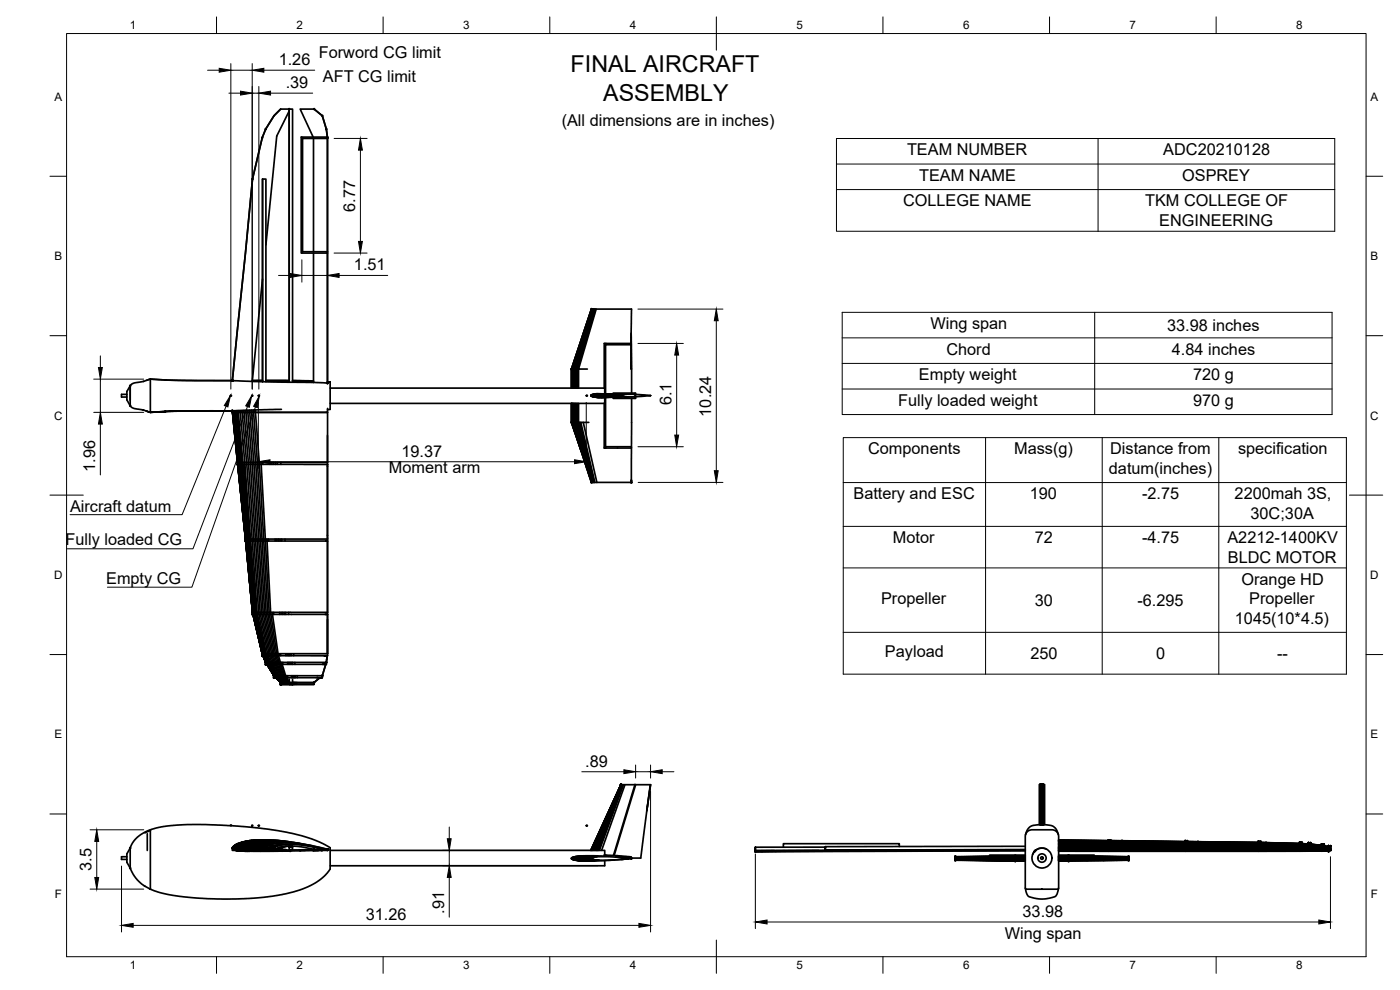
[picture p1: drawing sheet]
<svg xmlns="http://www.w3.org/2000/svg" width="420mm" height="297mm" viewBox="0 0 420 297" stroke-linecap="round" stroke-linejoin="round" font-family="sans-serif">
<!-- layer: Visible -->
<g fill="none" stroke="#000" stroke-width=".51">
<path d="M84.2 32.7h2.6M84.2 32.7l-2 2-2.5 4-1 2.6-2.9 12.4-6.1 60.5M86.8 32.7h1v82M86.8 33.3l-3.7 7.5-3.3 32.7M86.8 32.7v82M94.3 32.7l2.4 2 1.2 4 .4 2.4M90.6 41.1h-.2v34.8l.4-.4v-34.2l-.2-.2h7.7M90.8 41.5h7.5M94 41.1l-3.9-8.4h4.2l2.4 2 1.2 4 .4 2.4M94.1 41.5v34M98 41.1v.4M98.3 41.1v73.8"/>
<path d="M90.6 75.9h7.7M90.8 75.5h7.5M94.1 75.9v38.9M98 75.5v.4M78.8 83.7l-3.1 30.7M177.6 92.7l-6 18 .1 5.7M177.6 92.7l-5.9 18 .1 5.7M177.7 92.7l-5.9 18 .2 5.7M177.8 92.7l-5.8 18h.1v5.7M177.9 92.7l-5.8 18h.2v5.7M178.1 92.7l-5.8 18h.3v5.7M178.2 92.7l-5.6 18h.2v5.7"/>
<path d="M178.4 92.7l-5.6 18h.3v5.7M178.5 92.7l-5.4 18h.2v5.7M178.7 92.7l-5.4 18h.3v5.7M178.9 92.7l-5.3 18h2.7M189.4 100v3M38.1 118.3h-1.6v.8h1.6M39.1 115.7l-1 1.8v2.5l1 1.7M39.1 115.7v6M39.1 115.9v4.2M43.2 114.4l-3 .5-1.1 .8M45.1 113.7v10M45.1 113.7l4.7 .3"/>
<path d="M45.1 113.7l8 .4 16.6 .1M45.1 113.7l-1.2 .4M45.1 113.7l-2 .7M49.3 114l20.4 .2M69.7 114.2h.4M69.7 114.2h.1M69.7 114.2l28.6 .7M69.9 114.2h.1M70 114.2h.1M75.7 114.4h3.1M75.7 114.2h3.1zM78.8 114.5v-60.8h1v60.9"/>
<path d="M79.8 114.4h7M79.8 114.2h7zM87.8 114.4l6.3 .2M94.1 114.3l-6.3-.1 6.3 .2M98.3 114.8v.1M98.3 114.6h.8M99.1 114.6h.1M99.1 116.4h82.4v1.6M99.1 114.6v8.2l-.8 .1M171.5 110.7v5.7M171.5 110.7l6-18-6 18 .1 5.7M177.3 118.6h9.1l-9.1 .1h9.1"/>
<path d="M177.4 118.8l9-.1-8.9 .2M177.5 118.5l9 .1M177.6 118.9l8.8-.1-8.7 .2M177.6 118.4l8.9 .1M177.7 118.4l9 .1M177.8 119l8.6-.2-8.4 .3M178 118.3l8.8 .2M178.1 119.1l8.3-.3-8.1 .3M178.2 118.2l8.8 .2M178.6 118.2l8.5 .2M178.9 118.1l8.5 .2M181.5 119.4v1.6h-82.4"/>
<path d="M181.6 103.3l.1 .1M181.7 103.4h7.8M181.7 103.4v14.6M181.7 119.4v14.6M184 117.9h6.6v1.6h-6.6M186.4 118.7v.1M186.4 118.7l-9.1 .1M186.4 118.8l1.3 .2h2.9M186.4 118.8l-7.9 .4M186.5 118.8l-7.7 .4M186.5 118.8l-7.6 .4M186.6 118.9l-7.6 .3"/>
<path d="M186.7 118.9l-7.5 .3M186.9 118.9l-7.6 .4M187 119l-7.4 .3M187.1 119l-7.2 .3M187.6 119l-7 .3M189 119.1l-1.7 .1M189.4 103l.1-10.3h-12l-6 18M189.4 103.4l-.1 7.3M189.4 100.1v2.9M189.4 103.4l.1 7.3M189.5 103.4v14.5M189.5 103h-8.2v13.4"/>
<path d="M189.5 103v.4M189.5 119.5v24.9M190.4 119l-1.1 .1M190.6 118.3h-3l-1.2 .4M190.6 117.9h.2v1.6h-.2M190.8 118.3l4.5 .4-4.5 .3M39.1 121.7l.4 .5 .8 .4 2.9 .5M43.1 123l2 .7-1.2-.4M49.7 123.5l-4.6 .2 8.8-.4h15.8l-20.4 .2M69.7 123.3h.1M69.7 123.3l1.6 15.4M69.7 123.3l.1 .4z"/>
<path d="M69.8 123.3l1.6 16M69.8 123.7l1.5 15.1M69.8 123.7h.1M69.8 123.3l.1 .4-.1-.4M70 123.3l1.4 16M70.1 123.3l1.4 16M70.3 123.2l.1 .5h-.3l3.6 38-2.1-22.4M70.6 123.2l.1 .5h-.3l3.3 38M70.9 123.2l.1 .5h-.3l1.4 15.6M71.2 123.2v.5h-.2l1.4 15 3.6 45.6M71.3 138.7v.2M71.3 139.3h.1"/>
<path d="M71.3 138.7v.6M71.3 138.7h.1M71.3 139.3h26.8M71.3 138.7h27M71.3 139.3v-.6v.6M71.3 138.7l-1.5-15 1.5 15M71.3 139.3l2.4 22.4-2.4-22.4M71.4 139.3l2.3 22.4M71.4 139.3l2.3 22.5zM71.4 139.3l2.3 22.4-2.2-22.4M71.5 123.2v.5h-.3l1.5 15 1.7 23.6M72 139.3l1.8 22.4"/>
<path d="M72.1 123.2v.5h-.6l1.4 15.6M72.2 139.3l3.6 44.4M72.2 139.3l1.8 23M72.6 123.2l.1 .5h-.6l1.4 15.6M73 139.3l1.7 23M73.2 123.1v.6h-.5l1.3 15 3.2 45M73.3 139.3l3.4 45M73.5 139.3l1.7 23M73.8 123.1v.6h-.6l1.3 15 1.7 23.6M74.3 123.1l.1 .6h-.6l1.3 15.6M74.9 123.1l.1 .6h-.6l1.2 15.6M75.1 139.3l3 45"/>
<path d="M75.5 123v.7h-.5l1.2 15.6M75.7 139.3l1.5 23M76.1 123v.7h-.6l1.2 15 2.7 45.6M76.2 139.3l2.8 45M76.6 123l.1 .7h-.6l1.2 15 1.3 23.6M77.8 139.3l-1.1-15.6h21.6v73.1M77.9 139.3l2.4 45M78.3 138.7v.6M78.4 139.3l1.2 23M78.9 138.7v.6M81 138.7v.6M81.6 138.7v.6"/>
<path d="M82.1 138.7v.6M82.7 138.7v.6M83.2 138.7v.6M84.3 138.7v.6M84.5 122.8l-14.8 .5M98.3 122.5v1.2h-28.5M171.5 126.7l1.1 3.3M171.5 121v5.7M171.5 126.7l5.5 16.4M171.6 121v5.7l5.9 18M171.7 121v5.7l5.8 18M171.8 121v5.7l5.7 18"/>
<path d="M172 121v5.7h.1l5.5 18M172.1 121v5.7h.2l5.3 18M172.3 121v5.7h.3l5.1 18M172.6 121v5.7h.2l5 18M172.8 121v5.7h.3l4.8 18M173.1 121v5.7h.2l4.8 18M173.3 121v5.7h.3l4.6 18M173.6 121v5.7h.4l4.4 18M174 126.7h.3l4.2 18M174.3 126.7h.7l4.1 18M174.4 135.3l-2.9-8.6 4.3 12.9M175 126.7h1.7"/>
<path d="M181.3 121v13.4h.3l.1-.4M181.7 134h7.8v.4h-7.9M177.5 144.7h12M189.5 144v.1M189.5 144v.7zM189.5 144.7h.1M73.7 162.3h.1M73.7 161.7v.6M73.7 161.7h.1M73.7 162.3h24.6h-.5M73.7 162.3v-.6v.6M73.7 162.3l2.1 21.4-2.1-21.4"/>
<path d="M73.7 162.3l2.1 21.4M73.8 162.3l2 21.4-1.9-21.4M74.1 162.3l1.8 21.4M74.3 162.3l1.8 22 2.6 11.8M74.5 162.3l1.7 22 2.6 12.5M74.7 162.3l1.8 22M75.2 162.3l1.7 22M76.2 162.3l1.4 22M77.2 162.3l1.3 22M78.7 162.3l1.2 21.4M79.7 162.3l1.1 22M80.1 161.7l1.1 22.6"/>
<path d="M80.6 161.7v.6M82.6 161.7v.6M83.1 161.7v.6M83.6 161.7v.6M84.1 161.7v.6M84.5 161.7v.6M85.5 161.7v.6M98.3 160.6v1.1h-24.6M75.8 183.7v.1M75.8 184.3h22.5h-.7M75.8 184.3h.1M75.8 183.7h22.5"/>
<path d="M75.8 184.3v-.6v.6M75.8 183.7v.6M75.9 184.3l2.8 11.8-2.8-11.8M75.9 184.3l2.8 11.8M76 184.3l2.7 11.8-2.7-11.8M76.1 184.3l2.6 11.8M76.3 184.3l2.6 12.5M76.4 184.3l2.6 12.5M76.6 184.3l3.2 15M76.8 184.3l3.2 15M77.1 184.3l2.4 12.5M77.2 183.7v.6"/>
<path d="M77.3 184.3l3 15M77.7 184.3l2.8 15M78.2 184.3l2.1 12.4M78.6 184.3l2.1 12.4M78.7 196.8h.1M78.7 196.1l-2.8-11.8 2.8 11.8M78.7 196.1v.7M78.7 196.1h.1M78.7 196.8h19.6h-1M78.7 196.8h.3M78.7 196.1h19.6M78.7 196.8v-.7v.7"/>
<path d="M78.9 196.8l.8 1.9-.8-1.9M79 196.8l.8 1.9M79 196.8l.8 1.9zM79.1 184.3l2 12.4M79.2 196.8l.7 1.9v.6M79.5 196.8l.6 2.5M79.5 184.3l2 12.4M79.7 198.7l.1 .1M79.8 199.3h18.1h-1.1M79.8 198.7h18.1M79.8 199.3v-.6v.6M79.8 198.7l-.8-1.9 .8 1.9"/>
<path d="M79.8 199.3h.1M79.8 199.3h.3M79.8 198.7v.6M79.9 183.7v.6M80 184.3l1.9 12.4M80.1 196.8l.6 2.5 1.7 3.4M80.1 199.3l2.1 3.4-2.1-3.4M80.1 199.3l2.1 3.4M80.2 199.3l2 3.4-2-3.4M80.2 196.8l.7 2.5M80.3 199.3l1.9 3.4zM80.3 199.3l2 3.4-2-3.4"/>
<path d="M80.4 199.3l1.9 3.4v.6M80.4 184.3l1.9 12.4M80.5 199.3l1.9 3.4M80.5 196.8l.7 1.9v.6l1.6 3.4v.6M80.8 199.3l1.7 3.4v.6M80.9 184.3l1.7 11.8M80.9 196.8l.7 1.9M81 199.3l1.7 3.4v.6M81.3 196.7l.7 2.6M81.3 184.3l1.7 12.4M81.3 199.3l1.7 3.4v.6l1.3 1.5M81.5 199.3l1.6 3.4v.6l1.2 1.5v.5"/>
<path d="M81.6 198.7v.6M81.7 196.7l.6 2.6M81.7 183.7v.6M81.8 184.3l1.6 12.4M81.9 199.3l1.5 3.4v.6l1 1.5M82 196.7l.7 2.6M82.1 183.7v.6M82.2 199.3l1.5 3.4v.6l.9 1.5v.5M82.4 196.7l.7 2.6M82.6 199.3l1.4 3.4v.6M82.7 196.1v.6M82.8 196.7l.6 2.6"/>
<path d="M82.9 199.3l1.4 3.4v.6M83.2 196.7l.6 2.6M83.3 199.3l1.3 3.4v.6M83.6 196.7l.5 2.6M83.6 199.3l1.3 3.4v.6M83.8 196.1v.6M83.9 183.7v.6M84 199.3l1.2 3.4v.6l.7 1.5v.5M84.2 196.1v.6M84.3 199.3l1.1 3.4v.6l.7 1.5v.5M84.4 183.7v.6M84.5 198.7v.6"/>
<path d="M84.7 199.3l1 3.4v.6M84.8 183.7v.6M84.9 198.7v.6M85.3 183.7v.6M85.7 183.7v.6M85.8 196.1v.6M86.2 196.1v.6M86.3 198.7v.6M86.6 196.1v.6M86.6 183.7v.6M86.7 198.7v.6M87 196.1v.6"/>
<path d="M87.1 198.7v.6M87.4 196.1v.6M87.4 198.7v.6M87.8 198.7v.6M88.1 196.1v.6M88.5 198.7v.6M97.7 199.3l-1 3.4M97.9 198.7v.6M98.2 196.8l-.3 1.9M82.2 203.3h14.5h-1.8M82.2 202.7h14.5M82.2 203.3v-.6v.6"/>
<path d="M82.2 202.7l.1 .6M82.2 203.3h.1M82.3 203.3h.5M82.4 202.7v.6M82.8 203.3l1.4 1.5-1.4-1.5M82.8 203.3l1.4 1.5M82.9 203.3l1.3 1.5-1.3-1.5M83.3 203.3l1.1 1.5M83.5 203.3l1 1.5v.5M83.8 203.3l1 1.5v.5M83.9 203.3l1 1.5v.5M84.1 203.3l.9 1.5v.5"/>
<path d="M84.2 204.8h.1M84.2 205.3h.1M84.3 205.3h9.9zM84.3 204.8h9.9M84.3 205.3v-.5v.5M84.3 204.8v.5M84.4 203.3l.9 1.5v.5M84.4 204.8v.5M84.5 204.8v.5M84.6 203.3l.8 1.5v.5M84.9 203.3l.7 1.5M85.7 204.8v.5"/>
<path d="M85.7 203.3l.6 1.5v.5M86 203.3l.5 2M86 202.7v.6M86.2 203.3l.5 2M86.3 202.7v.6M86.8 205.3h1zM86.8 203.8v1M86.8 204.8v.5M87.1 204.8v.5M87.5 202.7v.6M87.8 202.7v.6M87.8 203.8v1"/>
<path d="M87.9 204.8v.5M88.1 202.7v.6M88.1 204.8v.5M88.3 204.8v.5M88.3 202.7v.6M88.5 204.8v.5M88.6 202.7v.6M88.6 204.8v.5M89 204.8v.5M89.2 202.7v.6M94.2 204.8v.5M96 203.3l-1.8 1.5"/>
<path d="M96.7 202.7v.6M186.3 235.4h.1M186.4 235.4h4.2M186.4 235.4l-7.9 19.8M186.5 235.4l-7.7 19.8M186.5 235.4l-7.6 19.8M186.6 235.4l-7.6 19.8M186.7 235.4l-7.5 19.8M186.8 235.4l-7.5 19.8M186.9 235.4l-7.4 19.8M187 235.4l-7.4 19.8M187.1 235.4l-7.2 19.8"/>
<path d="M187.6 235.4l-7 19.8M190.8 235.4h4.5l-1.2 7.9M195.2 235.4l-2.9 22.1h-3.7M195.2 235.4l-1.1 7.8M312.3 235.4l-.2 12M312.3 235.4h.1M312.3 235.4h.4v12v-12M312.4 235.4l-.2 12M312.5 235.4l-.2 12M312.6 235.4l-.1 12M312.7 235.4h.1M312.7 235.4v12"/>
<path d="M312.8 235.4h.2M312.8 235.4l.2 12zM312.8 235.4l.3 12M312.9 235.4l.2 12-.2-12M312.9 235.4l.2 12-.1-12M313 235.4h.1M313.1 235.4l.1 12M38.1 257.1h-1.6v.8h1.6M39.1 254.5l-1 1.7v2.5l1 1.8M39.1 254.5v6M39.1 254.5v.3M44.2 250.2v5"/>
<path d="M45.1 249l-1.7 .7-2.2 1.5-1.3 1.6-.8 1.7M45.1 249.2l-1.6 .7M69.4 247.7l7.6 .7 6.2 .8 7.1 1.5 4.5 1.5 4.3 2.1v6.1a7.9 7.9 0 0 1-3.6 3.9l-3.1 1.8-4.4 1.5-6 1.3-5.8 .6-7.5 .3-8.8-.3-8-.8-4.7-1.1-2.1-.8v-17.7a28.1 28.1 0 0 1 11.2-1.7l12.9 .3 .1-.2 .1 .3M69.7 254.6l4 .1M69.7 254.5l4 .2M69.7 254.6l.1 .1M69.7 254.4h.1M69.7 254.7l1.7 .1M69.7 255h6.1M69.8 254.2v.1M69.8 254.8l3.9 .2M69.9 254.1l1.5 .2"/>
<path d="M70 254l1.5 .2M70.3 253.8l-.2 .2h1.4M70.6 253.5l-.2 .3h1.4M70.8 255.2l4 .2M70.8 255.2l1.8 .1M70.8 255.2l4.1 .2M70.8 255.2h.1M70.9 253.4l-.2 .1 1.3 .1M71.1 253.2l-.1 .2 1.3 .1M71.3 254.4h-1.6M71.3 254.7l7.4 .2M71.4 254.5l2.3 .1"/>
<path d="M71.4 254.4l2.3 .2M71.4 255.3h2M71.4 254.8l7.3 .1M71.4 253.1l-.2 .1 1.3 .1M71.6 254.2l2.1 .3-2.2-.2M71.7 254l2 .5M71.9 253.9l1.8 .7M72 255.3l2.9 .1M72 253.8l1.7 .6M72 252.9l-.5 .2 1.3 .1M72.2 253.7l1.6 .5M72.2 253.6l1.7 .5"/>
<path d="M72.3 255.2h6.9M72.4 253.5l1.7 .4M72.6 252.7l-.5 .2 1.2 .1M72.7 253.4l1.6 .4M73 253.2l1.5 .4M73.2 252.6l-.5 .1 1.2 .1M73.3 253.1l1.4 .4M73.5 253.1l1.5 .3M73.7 254.6h.1M73.7 254.7h5M73.7 252.4l-.5 .2 1.2 .1M73.8 254.5l2 .1"/>
<path d="M73.9 254.4l1.9 .2M73.9 254.3l1.9 .3M74 254.2l1.8 .4M74.1 252.9l1.3 .3M74.1 255.2h2.2M74.1 254.2l1.7 .3M74.1 254.1l1.7 .5M74.2 254l1.6 .3M74.3 252.3l-.5 .1 1.1 .2M74.3 253.9l1.6 .3M74.4 252.3l1 .2M74.5 253.8l1.6 .3"/>
<path d="M74.6 252.7l1.3 .3M74.7 253.7l1.5 .2M74.9 252.2l-.5 .1M75 253.5l1.4 .3M75.1 252.6l1.3 .3M75.2 253.4l1.4 .2M75.5 252.2l-.5 .1 .9 .1M75.7 252.5l1.1 .3M75.7 253.3l1.1 .2M75.8 254.7h-2.1M75.8 254.7h.1M75.8 254.7l-2.1-.1 2.1 .1"/>
<path d="M75.9 254.6l2.8 .1M76 254.6l2.7 .1M76 252.1l-.5 .1 1 .1M76 254.5l2.7 .2M76.1 254.4l2.6 .3M76.1 254.4l2.6 .2zM76.2 253.1l1 .3M76.2 254.3l2.5 .3M76.2 252.4l1.1 .3M76.3 254.2l2.4 .4M76.4 254.1l2.3 .3M76.6 252.1h-.5l.9 .2"/>
<path d="M76.6 254l2.2 .2M76.7 253l1 .2M76.8 252.4l1 .2M76.8 253.8l2.2 .3M77.1 253.7l2 .3M77.2 252.9l.9 .2M77.3 253.6l2 .3M77.3 252.3l.9 .2M77.5 252.2l-.8-.1h4.5l5.6 .5-2.7-.3a28.1 28.1 0 0 0-13.1 1.1l-1.2 .9v.3l.3 .4-.2-.1M77.7 252.8l.8 .2M77.7 253.5l1.8 .3M77.9 252.3l.8 .2"/>
<path d="M78.2 253.3l1.6 .3M78.2 252.7l.7 .2M78.4 252.3l.7 .1M78.6 253.2l1.5 .3M78.7 252.6l.6 .2M78.7 255l-9 .2M78.7 254.7h.1M78.7 254.9l-2.8 .1M78.8 255h3.5M78.8 255h.1M79 254.6l.8 .1zM79.1 253.1l1.4 .3"/>
<path d="M79.1 254.5l.7 .1M79.2 254.4l.6 .1v.2l-.8-.1 .8 .1M79.2 252.6l.5 .1M79.3 254.3l.5 .1M79.5 254.2l.4 .1M79.5 253l1.3 .2M79.7 252.5l.4 .2M79.7 254l.3 .1M79.7 255h-1v.2h-2.9M79.8 254.8h-.8l-.3-.4a4.4 4.4 0 0 1 3.6-1.5l3.1-.1 4.3 .3 8.6 1.7M79.8 254.8l-1.1 .1M79.8 254.9h-1.1"/>
<path d="M79.8 254.7h-.8l.8 .1M79.8 254.9h2.4M79.8 254.9h.3M79.8 254.8h.1M79.8 255h2.5M79.9 255.2h-8.8M79.9 253.9l.3 .1M80 252.9l1.2 .3M80.1 253.9h.2M80.1 254.8l2.1 .1M80.1 254.9h2.1M80.1 252.5l.4 .1"/>
<path d="M80.1 254.7l2.1 .2M80.1 254.7l2.5 .2M80.2 254.7l2 .2M80.2 253.8h.2M80.2 254.6l2 .3M80.3 254.5l2 .3M80.3 255.2l-5.2 .1M80.4 254.4l1.9 .3M80.4 252.9l1.1 .2M80.5 254.4l1.8 .3M80.5 253.7h.2M80.6 254.3l1.7 .4"/>
<path d="M80.8 254.1l1.5 .4M80.9 252.8l.9 .2M80.9 253.6h.1M81 254l1.4 .3M81.2 254l1.3 .3M81.3 252.8l.8 .2M81.3 253.9l1.3 .3M81.5 253.8l1.2 .3M81.8 252.8l.7 .1M81.9 253.7l1 .3M82.2 253.6l1 .3M82.2 255l-3.5 .2"/>
<path d="M82.2 255.2l2 .1M82.2 254.9l2 .2M82.2 254.9h.3M82.3 254.8h.1M82.3 255h1.1M82.3 254.7l-2-.2 2 .3M82.3 255h.1M82.6 253.5l.8 .3M82.8 255.2l-5.7 .1M82.8 255.2l.2 .1h-10.1M82.8 254.9l1.4 .1M82.9 254.8l1.3 .2"/>
<path d="M82.9 253.5l.8 .2M83 254.7l1.2 .3M83.1 254.6l1.2 .3zM83.1 255.3h1.6M83.3 253.4l.7 .2M83.3 254.5l1 .3M83.4 254.4l.9 .4M83.5 254.3l.8 .3M83.6 253.4l.6 .2M83.7 254.3l.7 .2M83.8 254.2l.7 .3M83.9 254.2l.6 .2"/>
<path d="M84 255.3h1.4h-.2M84 253.4l.5 .1M84.1 254.1l.6 .2M84.2 255.3h.5h-3.9M84.2 255.1l-4.5 .1M84.2 255v.3M84.3 254.8l1.1 .2 8.8-.1M84.3 254.8h-.1a1.63 1.63 0 0 1 1.9-.9l3.8 .1 4.3 .9M84.3 254.8v.1M84.3 253.3l.5 .2M84.4 254.1l.4 .1M84.5 252.3l-1-.1a27.1 27.1 0 0 0-12.6 1.2l-1.2 1 .3 .6"/>
<path d="M84.6 254l.4 .2M84.7 253.3l.3 .1M84.8 255.3h.2h-3.8M84.9 253.9l.3 .2M85 255.3h.2h-4.9M85.2 253.9l.2 .1M85.2 255.4h-10.3M85.3 255.4h-1.6M85.4 255.3l.8 .1h-1.1M85.4 253.9l.3 .1M85.7 253.8l.2 .2M86 253.8l.1 .1"/>
<path d="M86.2 253.8l.1 .1M86.5 255.1h.6v.2h-2.9M86.8 253.9h1v1h-1zM87.8 253.9h-1v.3h1M89.9 253.1l-5.6-.8a24.1 24.1 0 0 0-12.2 1.3l-.8 .7 .1 .5M90.1 255.1l1.4 .1M90.3 253.1l-5.3-.6a21.7 21.7 0 0 0-10.6 1.1l-.6 .6-.1 .5M93.7 253.8l-8-1.2a17.6 17.6 0 0 0-9.4 1.3l-.5 .5 .1 .3h2.8M93.9 255.1h.4M94.2 254.9h4.1v.3M94.2 254.9h-1l.9 .3M94.3 254.9v.2"/>
<path d="M95.6 255.2h-1.5M95.7 254.9h.1M96.5 255.1h.2M96.7 254.8l-4.6-1-4.3-.4a6.9 6.9 0 0 0-5.6 1.2l.6 .4h1.4M96.7 254.9h-1.8M96.7 254.9h-1M96.7 255.1l-2.5 .1M96.7 254.9v.2M97 254.9h.1M97.8 255l.5 .1M97.9 254.8l-1.1 .1M97.9 254.8l-6.5-1.4-4.3-.4a11.1 11.1 0 0 0-7.2 1.3l-.1 .3 .3 .3"/>
<path d="M97.9 254.8l-.9 .1M97.9 255.1l-11.7 .3M97.9 254.9v.1M98.1 255l.2 .1h-1.3M98.3 255.1h-4M98.3 254.8l-.7 .1M98.3 254.8l-.6 .1M98.3 254.9v.1M98.3 255h.1M98.3 255v.1M99.1 255.2h82.4v1.4M171.5 257.6l6.1 .1"/>
<path d="M171.5 257.5l6 .1M171.5 257.7l6.2 .1M171.6 257.8h6.2M171.6 257.4l5.9 .2-6-.2M171.7 257.8h6.2M171.8 257.9h6.3M171.8 257.2l5.7 .3-5.8-.2M172 257.2l5.6 .2M172.1 257.1l5.5 .3M172.3 257.1l5.4 .3M172.6 257.1l5.2 .2M172.8 257l5.1 .3"/>
<path d="M173.1 256.9l5 .3M173.3 256.9l4.9 .3M173.6 256.9l4.8 .3M174 256.9l4.5 .3M174.3 256.8l4.8 .3M177.3 255.2l9.1-19.8-8.9 19.8M177.3 255.2l9.1-19.8-9 19.8M177.5 257.5l1.6-.4 3.1-.1 7.3 .6-5.6 .4h-4.5a1.75 1.75 0 0 1-1.9-.5zM177.6 255.2l8.8-19.8-8.7 19.8M177.8 255.2l8.6-19.8-8.4 19.8M178.1 255.2l8.3-19.8-8.1 19.8M178.2 257.9h-6.4h.2"/>
<path d="M178.4 257.9h-6.4l.1 .1M178.5 258h-6.4h.2M178.7 258h-6.4l.3 .1M178.9 258l-6.3 .1h.2M179.1 258l-6.3 .1 .3 .1M179.4 258l-6.3 .2h.2M179.6 258.1l-6.3 .1h.3M181.3 256.6v.3l-6.3-.1M181.5 258.2v1.6h-82.4M181.7 256.6h-.4l8.2 .5h-4.8M184.1 256.7l6.5-21.3h.2l-6.5 21.3M184.9 257.1l4.6 .4"/>
<path d="M186.5 257.8h.2M186.7 257.8l-.4 .1M186.8 257.8h.1M187 257.8h.1M187.7 257.8l-9.6 .6-4.5-.2 6.3-.1M188.2 257.7l-1.4 .1h.9M188.5 257.7h-.4h.3M189.4 257.6l-.8 .1M189.5 257.6h.1M226.7 255.4v.2zM226.7 254.2v1zM228.7 255.3v.2l-2 .1"/>
<path d="M232.4 255.2h-5.7v.3v-.2M232.7 255.3v.2h-4M235.3 255.3v.1l-2.6 .1M235.3 255.2v.1M245.7 255.2h-19M247.7 255.2v.2h-12.4M247.7 255l60-.1-60 .1M247.7 254.2h-21M253.2 255.2h-26.5M269.9 254v-.9h-34.8v1.1M286.7 257.1v.5M286.7 257.7v.4"/>
<path d="M286.7 257.7h.1M286.7 257.6v.1M286.7 257.6h.1M286.7 257.6h18zM286.7 257.6h21M286.7 257.6l18 .1M286.7 257.6l18 .2M286.7 257.6l21 .2M286.7 257.7l21 .2M286.7 257.7l18 .3M286.7 257.7l18 .4M286.7 257.7l18 .5"/>
<path d="M286.7 258.1l18 .3M286.7 257.4l18-.1zM286.7 257v.1M286.7 258.1h.1M304.7 258.2l-18-.4 18 .4M304.7 258.2l-18-.3 18 .5M304.7 258.3h.1M304.7 256.8l-18 .3 18-.2M304.7 256.9l-18 .3M304.7 257l-18 .2M304.7 257.1l-18 .2 21-.1M304.7 258.1h3"/>
<path d="M304.7 256.8h.1M304.7 258.1v.1M304.7 256.8l-18 .2M304.7 258.4h3M304.7 258.2h3M304.7 258h3M304.7 257.7h3M304.7 257.2h3M304.7 257.1h3M304.7 257h3M304.7 256.9h3M304.7 256.8h3"/>
<path d="M307.7 257.1l-21 .1 18-.1M307.7 257.4l-21 .1 21-.1M307.7 256.6h-10.7v.3M307.7 255.3l-81 .3M307.7 255l-81 .4M307.7 255.2l-60 .2M307.7 253.9l-60 .1v1v-1M307.7 257.5h-3l3 .1M307.8 250.5l.6-1.6 .8-.9 .8-.3 2.1-.3 1.8 .1 2 .3 1 .9 .7 1.8M308.2 249.6l1.4-.6h6.2l1 .3 .7 .7 .2 .9v15.5l-.2 .3-9.5 .1-.2-.2-.1-15.8zM311.9 247.4v-12h1.6v12M312.8 247.4l-.1-12 .1 12"/>
<path d="M312.8 247.4l-.1-12 .2 12M312.9 247.4l-.1-12 .2 12M314.1 254.8a3 3 0 0 0-4.2 1.6M317.7 257.9h21M317.7 257.8h21M317.7 257.6l21 .1-21-.1M317.7 257.5l21 .1M317.7 257.4l21 .2-21-.2M317.7 257.1l21 .3-18-.3M317.7 256.6h10.7v.3M317.7 254.3l38 .3-22.4-.2M317.7 254.6l60 .2"/>
<path d="M317.7 254.8l72.4 .1M317.7 255h60M317.7 255.2h38M317.7 254.6l38 .1M317.7 255.4h72.4M317.7 258.1h3M317.7 258.4h3M317.7 258.2h3M317.7 258h3M317.7 257.7h3M317.7 257.2h3M317.7 257.1h3"/>
<path d="M317.7 257h3M317.7 256.9h3M317.7 256.8h3M317.7 253.4h15.6M317.7 254.1h15.6l22.4 .4M317.7 252.3l60 .9M317.7 254.2l38 .4M317.7 252.4l38 .6M317.7 254h15M317.7 253.8h15M317.7 253.5l15 .1M317.7 253.2l15 .2"/>
<path d="M317.7 253.1l15 .1M317.7 252.9l15 .1M317.7 252.7l15 .2M317.7 252.6l15 .1M317.7 252.3l15 .1M317.7 252.2l15 .2M317.7 252.1l15 .2M317.7 252l15 .2M317.7 254.4h15M317.7 254.4l15 .1M317.7 254.5h15M317.7 254.9h15"/>
<path d="M320.7 257.9l18 .1zM320.7 257.6l18 .2zM320.7 257.2l18 .3zM320.7 257.1l18 .3-21-.2M320.7 256.9l18 .4zM320.7 256.8l18 .4zM320.7 256.8l18 .3M320.7 256.8l18 .2M332.7 252.1v2.4M332.7 252.1v.1M332.7 253.6l23 .6M332.7 254.2h.6"/>
<path d="M332.7 252.8l57.4 1M332.7 253.2l45 .6M332.7 254.4h.6M332.7 254.5h.1M332.7 253h.6M332.7 253.3h.6M332.7 253.8h.6M332.7 252.4l45 .6M332.7 252.2h.6M332.7 252.5h.6M332.8 254.6h.5M333.3 252.1v2.7"/>
<path d="M333.3 252.1h-.6h.6M333.3 252.2l22.4 .3M333.3 252.3l45 .6 11.8 .3M333.3 252.3l57.4 1M333.3 252.4l22.4 .4M333.3 252.9l22.4 .3M333.3 253.1l22.4 .3M333.3 253.9l22.4 .6-22.4-.5M333.3 253.7l44.4 .9M333.3 253.4l56.8 1 6.6 .5M333.3 253.2l44.4 .7M333.3 253.8l22.4 .6 22 .2"/>
<path d="M333.3 254h-.6M333.3 254.5l22.4 .1M333.3 253.5l22.4 .5M338.7 257.1v1M338.7 258.1l-18 .3M338.7 258.1l-21 .1M338.7 258l-18 .2M338.7 258l-18 .1M338.7 257.9h-21M338.7 257v.1M338.7 258.1h.1M355.7 252.5l.6-.1h-.6v2.2"/>
<path d="M355.7 254.7l22 .1M355.7 255.2h22M355.7 252.5l22 .3M355.7 254.6l22 .1M355.7 253.3l35 .5 6 .4M355.7 253.4h.6M355.7 254h.6M355.7 254.1h.6M355.7 254.4h.6M355.7 252.9h.6M355.7 252.4h.6M356.3 252.4l-.1 2.2"/>
<path d="M356.3 254.2l21.4 .4M356.3 254.5l21.4 .1M356.3 252.8l33.8 .6 7.2 .6M356.3 253.4l37 .6 4 .4 1.4 .4M356.3 253l21.4 .3M356.3 254.1l21.4 .4M377.7 252.5v2.1M377.7 254.7h-22M377.7 255.2h-22M377.7 255.3h-22M377.7 254.8l12.4 .1M377.7 254.9h12.4"/>
<path d="M377.7 254.4l12.4 .3M377.7 254.6l12.4 .1M377.7 254.7h.6M377.7 253.2l15 .5M377.7 253.4h.6M377.7 253.9h.6M377.7 254h.6M377.7 252.8h.6M377.7 252.6h.6M377.7 252.7h.6M377.7 252.5h.1M377.7 252.7v.1"/>
<path d="M377.7 254.7h.1M377.7 254.9v.1M378.3 252.5v2.2M378.3 252.5h-.6v.2M378.3 252.5h-.6h.6M378.3 252.8l11.8 .3M378.3 254.4l11.8 .2M378.3 254.5l11.8 .2M378.3 254.6l11.8 .1M378.3 254.6h-.6M378.3 254.3l-22-.4 34.4 .7M378.3 253.8l12.4 .3 6 .6"/>
<path d="M378.3 254l15 .4 3.4 .3M378.3 254.2l14.4 .4M378.3 252.8l12.4 .4M378.3 252.5h.1M378.3 254.7h11.8M378.3 253l11.8 .4M378.3 253.3l11.8 .4M378.3 254.3l11.8 .3M390.1 255l-34.4 .2M390.1 252.8v1.8M390.1 252.8v.3M390.1 254.7l-12.4 .1"/>
<path d="M390.1 255.2l-12.4 .1M390.1 255.3h-12.4M390.1 254.6h.6M390.1 254.7h.6M390.1 254.2h.6M390.1 253.5h.6M390.1 254.4h.6M390.1 252.8h.6M390.1 255h.1M390.1 252.9h.6M390.1 253h.6M390.1 253.1h.6"/>
<path d="M390.1 253.7h.6M390.5 254.8h2.2M390.7 252.8v2M390.7 252.8h-.6h.6M390.7 253.3l6 .5-3.4-.5M390.7 253.1l2 .1M390.7 253.1l2 .2M390.7 253.2l2 .1M390.7 253.3l2 .1h-2M390.7 254.6l2 .1M390.7 254.7h2M390.7 254l2.6 .2"/>
<path d="M390.7 253.7l6.6 .3M390.7 253.9l2 .1M390.7 254.7l2 .1M391.6 255.2h-1.5M392.7 255h-2.6v.2h-12.4M392.7 253v1.7M392.7 253v.2M392.7 255.3h-75M392.7 254.8l-2.6 .1M392.7 254.9h-2.6M392.7 254.9l-2.6 .1M392.7 255.2l-2.6 .1"/>
<path d="M392.7 254.9h4M392.7 254.9l4 .1M392.7 255h4M392.7 255.3h4h-4M392.7 255.2h3.9M392.7 254.6l4 .3M392.7 253.8l6 .7M392.7 253.5l4.6 .4 1.4 .4M392.7 254.5h.6M392.7 253h.6M392.7 253.1h.6M392.7 253.3h.6"/>
<path d="M392.7 254.3l4 .3M392.7 253.2h.6M392.7 255.3l-2.6 .1M392.7 254.9h.6M392.7 254.8h.3M392.7 254.7h.1M392.7 254.7h.2M392.9 254.8l3.8 .1M393.3 254.9h.1M393.3 253v1.9M393.3 252.9h-.6h.6M393.3 253h-.6h.6"/>
<path d="M393.3 254.9h3.4M393.3 253.3l3.4 .3M393.3 254.5l3.4 .2M393.3 254.5l3.4 .3M393.3 254.7l3.4 .2M393.3 254.7h-.6M393.3 253.4l4 .4M393.3 254l4 .3M393.3 254.1l4 .4 1.4 .4M393.3 252.9v.1M393.3 253h-.6M396.7 255l-19 .2"/>
<path d="M396.7 254.7h.1M396.7 253.4v1.3M396.7 253.4v.2M396.7 253.4h.6M396.7 255.2l-4 .1M396.7 255.3h2zM396.7 255.3h2M396.7 254.7l2 .3M396.7 254.5h.6M396.7 254.9l2 .1M396.7 253.6h.6M396.7 255.2l2 .1"/>
<path d="M396.7 253.4h.1M396.7 255h.1M396.7 253.5h.6M396.7 253.7h.6M396.7 254.1l2.6 .4M396.7 255h1.1M396.7 255.3h-4M396.7 254.9l2 .2M396.7 254.9h.4M396.7 254.8h.1M397.1 254.9h.2M397.3 253.8l1.4 .1v.3"/>
<path d="M397.3 253.4v1.3M397.3 254.7v.3M397.3 254.7h-.6h.6M397.3 254.6l1.4 .3M397.3 254.7l1.4 .3M397.3 254.8l1.4 .2M397.3 254.8h-.6M397.3 254l2 .4M397.3 254.9l1.4 .1M397.3 253.8l1.4 .4M397.3 253.9l1.4 .4M398.2 255.3h.5"/>
<path d="M398.7 255.1v.2M398.7 255.1l-6 .1M398.7 253.9v.9M398.7 255h.6M398.7 255h.6zM398.7 253.9h.6M398.7 255.3h-2h2M398.7 255.3l-8.6 .1M398.7 255v.1M398.7 254.2l-1.4-.4 1.4 .4M398.7 254.6h.6M398.7 254.6l-1.4-.3 2 .4"/>
<path d="M398.7 254.5h.6M398.7 254.8h.6M398.7 254.9h.6M398.7 254.2h.6M398.7 254h.6M398.7 254.1h.6M398.7 254.3h.6M398.7 253.9v.3M398.7 254.8h.1M398.7 255.3v.1M399.3 254.8v.2M399.3 255h.1"/>
<path d="M399.3 253.9v.9M399.3 254.8l-.6 .1M399.3 255h-.6h.6M399.3 253.9h.1M39.1 260.5l.9 1.9 1.5 1.9 1.9 1.5 1.7 1M307.7 266.5l.4 1.5 .5 .9 1.8 .6 2 .3 1.9-.2 2.4-.6 .6-.9 .4-1.6"/>
<circle cx="69.3" cy="118.7" r=".16"/>
<circle cx="75.7" cy="118.7" r=".16"/>
<circle cx="77.7" cy="118.7" r=".16"/>
<circle cx="176.1" cy="118.7" r=".16"/>
<circle cx="75.7" cy="247.7" r=".16"/>
<circle cx="77.7" cy="247.7" r=".16"/>
<circle cx="176.1" cy="247.7" r=".16"/>
<circle cx="312.7" cy="257.4" r="3"/>
<circle cx="312.7" cy="257.4" r=".39"/>
<circle cx="312.7" cy="257.4" r="1.26"/>
</g>
<g fill="#000" stroke="#000" stroke-width=".3">
<circle cx="79.7" cy="38.7" r=".24"/>
<circle cx="86.8" cy="32.7" r=".24"/>
<circle cx="94.3" cy="32.7" r=".24"/>
<circle cx="96.7" cy="34.7" r=".24"/>
<circle cx="97.9" cy="38.7" r=".24"/>
<circle cx="75.8" cy="53.7" r=".24"/>
<circle cx="78.7" cy="41.3" r=".24"/>
<circle cx="98.3" cy="41.3" r=".24"/>
<circle cx="177.5" cy="92.7" r=".24"/>
<circle cx="39.1" cy="115.7" r=".24"/>
<circle cx="69.7" cy="114.2" r=".24"/>
<circle cx="69.8" cy="114.2" r=".24"/>
<circle cx="98.3" cy="114.9" r=".24"/>
<circle cx="98.3" cy="114.8" r=".24"/>
<circle cx="171.5" cy="110.7" r=".24"/>
<circle cx="186.3" cy="118.7" r=".24"/>
<circle cx="186.4" cy="118.8" r=".24"/>
<circle cx="39.1" cy="121.7" r=".24"/>
<circle cx="69.7" cy="123.3" r=".24"/>
<circle cx="69.8" cy="123.7" r=".24"/>
<circle cx="71.3" cy="139.3" r=".24"/>
<circle cx="71.3" cy="138.7" r=".24"/>
<circle cx="171.5" cy="126.7" r=".24"/>
<circle cx="181.6" cy="134.2" r=".24"/>
<circle cx="177.5" cy="144.7" r=".24"/>
<circle cx="189.5" cy="144.7" r=".24"/>
<circle cx="73.7" cy="162.3" r=".24"/>
<circle cx="73.7" cy="161.7" r=".24"/>
<circle cx="75.8" cy="183.7" r=".24"/>
<circle cx="75.8" cy="184.3" r=".24"/>
<circle cx="78.7" cy="196.1" r=".24"/>
<circle cx="78.7" cy="196.8" r=".24"/>
<circle cx="79.7" cy="198.7" r=".24"/>
<circle cx="79.8" cy="199.3" r=".24"/>
<circle cx="79.8" cy="198.7" r=".24"/>
<circle cx="80.1" cy="199.3" r=".24"/>
<circle cx="97.9" cy="198.7" r=".24"/>
<circle cx="82.2" cy="202.7" r=".24"/>
<circle cx="82.2" cy="203.3" r=".24"/>
<circle cx="84.2" cy="205.3" r=".24"/>
<circle cx="84.2" cy="204.8" r=".24"/>
<circle cx="84.3" cy="204.8" r=".24"/>
<circle cx="84.3" cy="205.3" r=".24"/>
<circle cx="87.8" cy="205.3" r=".24"/>
<circle cx="94.3" cy="204.8" r=".24"/>
<circle cx="96.7" cy="202.7" r=".24"/>
<circle cx="186.3" cy="235.4" r=".24"/>
<circle cx="186.4" cy="235.4" r=".24"/>
<circle cx="312.2" cy="235.4" r=".24"/>
<circle cx="312.3" cy="235.4" r=".24"/>
<circle cx="312.6" cy="235.4" r=".24"/>
<circle cx="312.7" cy="235.4" r=".24"/>
<circle cx="312.8" cy="235.4" r=".24"/>
<circle cx="313" cy="235.4" r=".24"/>
<circle cx="313.1" cy="235.4" r=".24"/>
<circle cx="39.1" cy="254.5" r=".24"/>
<circle cx="71.3" cy="254.6" r=".24"/>
<circle cx="71.3" cy="254.5" r=".24"/>
<circle cx="71.3" cy="254.7" r=".24"/>
<circle cx="71.4" cy="254.7" r=".24"/>
<circle cx="73.7" cy="254.5" r=".24"/>
<circle cx="73.7" cy="254.6" r=".24"/>
<circle cx="75.8" cy="254.6" r=".24"/>
<circle cx="75.8" cy="254.5" r=".24"/>
<circle cx="75.8" cy="254.7" r=".24"/>
<circle cx="75.9" cy="254.7" r=".24"/>
<circle cx="78.7" cy="254.5" r=".24"/>
<circle cx="78.7" cy="254.7" r=".24"/>
<circle cx="78.7" cy="254.6" r=".24"/>
<circle cx="78.8" cy="254.7" r=".24"/>
<circle cx="78.8" cy="254.8" r=".24"/>
<circle cx="78.9" cy="254.8" r=".24"/>
<circle cx="79.8" cy="254.6" r=".24"/>
<circle cx="79.8" cy="254.5" r=".24"/>
<circle cx="79.8" cy="254.8" r=".24"/>
<circle cx="79.8" cy="254.7" r=".24"/>
<circle cx="79.9" cy="254.8" r=".24"/>
<circle cx="80" cy="254.8" r=".24"/>
<circle cx="80.1" cy="254.9" r=".24"/>
<circle cx="81.3" cy="253.5" r=".24"/>
<circle cx="82.2" cy="254.6" r=".24"/>
<circle cx="82.2" cy="254.9" r=".24"/>
<circle cx="82.2" cy="254.7" r=".24"/>
<circle cx="82.3" cy="254.7" r=".24"/>
<circle cx="82.3" cy="254.8" r=".24"/>
<circle cx="82.4" cy="254.8" r=".24"/>
<circle cx="82.5" cy="254.9" r=".24"/>
<circle cx="82.7" cy="254.9" r=".24"/>
<circle cx="82.8" cy="255" r=".24"/>
<circle cx="84.2" cy="254.8" r=".24"/>
<circle cx="84.2" cy="255.1" r=".24"/>
<circle cx="84.2" cy="254.7" r=".24"/>
<circle cx="84.2" cy="255" r=".24"/>
<circle cx="84.3" cy="254.8" r=".24"/>
<circle cx="84.3" cy="254.9" r=".24"/>
<circle cx="84.4" cy="254.9" r=".24"/>
<circle cx="84.5" cy="255" r=".24"/>
<circle cx="84.6" cy="255" r=".24"/>
<circle cx="84.6" cy="255.3" r=".24"/>
<circle cx="84.7" cy="255" r=".24"/>
<circle cx="84.8" cy="255" r=".24"/>
<circle cx="85" cy="255" r=".24"/>
<circle cx="85.2" cy="255" r=".24"/>
<circle cx="85.4" cy="255" r=".24"/>
<circle cx="85.6" cy="255" r=".24"/>
<circle cx="85.8" cy="255" r=".24"/>
<circle cx="86.8" cy="253.9" r=".24"/>
<circle cx="87.1" cy="255.3" r=".24"/>
<circle cx="90.1" cy="255.2" r=".24"/>
<circle cx="94.2" cy="254.9" r=".24"/>
<circle cx="96.6" cy="255.2" r=".24"/>
<circle cx="96.7" cy="254.9" r=".24"/>
<circle cx="96.7" cy="254.8" r=".24"/>
<circle cx="97" cy="254.9" r=".24"/>
<circle cx="97.9" cy="254.8" r=".24"/>
<circle cx="98.3" cy="254.9" r=".24"/>
<circle cx="98.3" cy="254.8" r=".24"/>
<circle cx="98.3" cy="255.1" r=".24"/>
<circle cx="189.5" cy="257.6" r=".24"/>
<circle cx="226.7" cy="255.2" r=".24"/>
<circle cx="226.7" cy="255.5" r=".24"/>
<circle cx="286.7" cy="257.6" r=".24"/>
<circle cx="286.7" cy="257" r=".24"/>
<circle cx="286.7" cy="258.1" r=".24"/>
<circle cx="286.7" cy="257.1" r=".24"/>
<circle cx="286.7" cy="257.7" r=".24"/>
<circle cx="304.7" cy="256.8" r=".24"/>
<circle cx="304.7" cy="258.4" r=".24"/>
<circle cx="304.7" cy="258.3" r=".24"/>
<circle cx="310.4" cy="255.5" r=".24"/>
<circle cx="310.8" cy="255.2" r=".24"/>
<circle cx="320.7" cy="256.8" r=".24"/>
<circle cx="320.7" cy="258.4" r=".24"/>
<circle cx="332.7" cy="252.2" r=".24"/>
<circle cx="332.7" cy="252.1" r=".24"/>
<circle cx="333.3" cy="252.1" r=".24"/>
<circle cx="336.7" cy="252.3" r=".24"/>
<circle cx="338.7" cy="257" r=".24"/>
<circle cx="338.7" cy="257.1" r=".24"/>
<circle cx="338.7" cy="258.1" r=".24"/>
<circle cx="355.7" cy="252.4" r=".24"/>
<circle cx="356.3" cy="252.4" r=".24"/>
<circle cx="359.5" cy="252.5" r=".24"/>
<circle cx="377.7" cy="252.5" r=".24"/>
<circle cx="377.7" cy="254.6" r=".24"/>
<circle cx="377.7" cy="254.7" r=".24"/>
<circle cx="378.3" cy="252.5" r=".24"/>
<circle cx="380" cy="252.8" r=".24"/>
<circle cx="390.1" cy="254.6" r=".24"/>
<circle cx="390.1" cy="252.8" r=".24"/>
<circle cx="390.1" cy="254.7" r=".24"/>
<circle cx="390.7" cy="252.8" r=".24"/>
<circle cx="392.7" cy="254.7" r=".24"/>
<circle cx="392.7" cy="253" r=".24"/>
<circle cx="392.7" cy="253.2" r=".24"/>
<circle cx="392.7" cy="254.8" r=".24"/>
<circle cx="393.3" cy="253" r=".24"/>
<circle cx="393.3" cy="254.9" r=".24"/>
<circle cx="393.5" cy="253.3" r=".24"/>
<circle cx="396.7" cy="254.7" r=".24"/>
<circle cx="396.7" cy="253.4" r=".24"/>
<circle cx="396.7" cy="255.3" r=".24"/>
<circle cx="396.7" cy="254.9" r=".24"/>
<circle cx="397.3" cy="253.4" r=".24"/>
<circle cx="397.3" cy="255" r=".24"/>
<circle cx="397.3" cy="254.7" r=".24"/>
<circle cx="398.7" cy="253.9" r=".24"/>
<circle cx="398.7" cy="254.9" r=".24"/>
<circle cx="398.7" cy="255.3" r=".24"/>
<circle cx="398.7" cy="255" r=".24"/>
<circle cx="398.7" cy="255.1" r=".24"/>
<circle cx="398.7" cy="254.8" r=".24"/>
<circle cx="398.7" cy="255.4" r=".24"/>
<circle cx="399.3" cy="255" r=".24"/>
<circle cx="399.3" cy="253.9" r=".24"/>
<circle cx="399.3" cy="254.8" r=".24"/>
<circle cx="39.1" cy="260.5" r=".24"/>
</g>
<g fill="#000">
<circle cx="97.9" cy="254.8" r=".25"/>
<circle cx="98.3" cy="254.9" r=".25"/>
</g>
<!-- layer: Border -->
<g fill="none" stroke="#000" stroke-width=".3">
<path d="M20 10.1h390v276.9h-390zM65 5.1v5M115 5.1v5M165 5.1v5M215 5.1v10M265 5.1v5M315 5.1v5M365 5.1v5M15 52.9h5M410 52.9h5M15 100.7h5M410 100.7h5"/>
<path d="M15 148.6h10M405 148.6h10M15 196.4h5M410 196.4h5M15 244.2h5M410 244.2h5M65 287v5M115 287v5M165 287v5M215 282.1v9.9M265 287v5M315 287v5"/>
<path d="M365 287v5"/>
</g>
<!-- layer: Dimensions -->
<g fill="none" stroke="#000" stroke-width=".3">
<path d="M69.3 19.1v97.6M75.7 19.1v97.6M62.3 21.1h3.5M68.7 27.9h3.5M69.3 21.1h6.4M75.7 27.9h2M77.7 25.9v90.8M79.2 21.1h15.2M81.2 27.9h12.6M100.3 41.5h9.9M108.2 45v27.4M90.6 77.9v6.8"/>
<path d="M98.3 77.9v6.8M100.3 75.9h9.9M83.6 82.6h3.5M90.6 82.6h7.7M101.8 82.6h14.6M191.5 92.7h25.5M215 96.2v45M28.1 113.8h15M30.1 106.8v3.5M30.1 113.8v9.9M191.5 103h13.6M203.1 106.5v24"/>
<path d="M28.1 123.7h15M30.1 127.2v15.3M77.5 120.7v19.8M81 138.5h91.4M175.9 120.7v19.8M191.5 134h13.6M191.5 144.7h25.5M174.6 231.5h12.6M190.8 229.5v4M190.8 231.5h4.4M195.2 229.5v4M195.2 237.5v42.1"/>
<path d="M198.7 231.5h3.5M27 249h16.1M29 252.5v10.8M36.5 259.8v19.8M132.8 255.2h46.7M132.8 259.7h46.7M134.8 248.1v3.6M134.8 255.2v4.5M226.7 256.2v22.4M399.3 257.1v21.5M27 266.8h16.1M40 277.7h151.7"/>
<path d="M134.8 263.3v11.9M230.2 276.6h165.6"/>
</g>
<g fill="#000" stroke="#000" stroke-width=".3">
<path d="M65.8 20.5l3.5 .6-3.5 .6zM72.2 27.4l3.5 .5-3.5 .6zM75.7 21.1l3.5-.6v1.2zM77.7 27.9l3.5-.5v1.1zM108.2 41.5l.6 3.5h-1.2zM107.6 72.4h1.2l-.6 3.5zM87.1 82.1l3.5 .5-3.5 .6zM98.3 82.6l3.5-.5v1.1zM215 92.7l.5 3.5h-1.1zM29.5 110.3h1.2l-.6 3.5zM203.1 103l.6 3.5h-1.2zM30.1 123.7l.6 3.5h-1.2z"/>
<path d="M77.5 138.5l3.5-.5v1.1zM172.4 138l3.5 .5-3.5 .6zM202.5 130.5h1.2l-.6 3.5zM214.4 141.2h1.1l-.5 3.5zM187.2 231l3.6 .5-3.6 .6zM195.2 231.5l3.5-.5v1.1zM29 249l.6 3.5h-1.2zM134.2 251.7h1.2l-.6 3.5zM28.4 263.3h1.2l-.6 3.5zM36.5 277.7l3.5-.6v1.1zM134.8 259.7l.6 3.6h-1.2zM191.7 277.1l3.5 .6-3.5 .5z"/>
<path d="M226.7 276.6l3.5-.6v1.2zM395.8 276l3.5 .6-3.5 .6z"/>
</g>
<!-- layer: Annotations -->
<path d="M69.2 118.6l-.8 3.5-1.1-.4zM75.5 118.7l-.7 3.5-1.1-.4zM77.8 118.8l-.6 3.5-1.1-.4z" fill="#000" stroke="#000" stroke-width=".3"/>
<path d="M67.9 121.9l-13.2 32.5h-33.7M74.3 122l-16.4 42.7h-37.8M76.7 122.1l-19.1 54.1h-25.4" fill="none" stroke="#000" stroke-width=".3"/>
<!-- layer: BOM -->
<g fill="none" stroke="#000" stroke-width=".3">
<path d="M251 41.6h149.6v27.8h-149.6zM251 49.2h149.6M251 56.9h149.6M329.5 41.6v27.8M252.8 93.7h147v30.7h-147zM328.5 93.7v30.7M252.8 101.4h147M252.8 109h147M252.8 116.7h147M253.1 131.3h151v71h-151zM295.8 131.3v71M330.8 131.3v71"/>
<path d="M365.8 131.3v71M253.1 157.9h151M253.1 144.8h151M253.1 170.4h151M253.1 189.7h151"/>
</g>
<g font-size="7">
<text x="171.3" y="21.7">FINAL AIRCRAFT</text>
<text x="181" y="30.2">ASSEMBLY</text>
</g>
<g font-size="4.9">
<text x="95.7" y="17.5">Forword CG limit</text>
<text x="83.7" y="19.5">1.26</text>
<text x="85.7" y="26.4">.39</text>
<text x="96.9" y="24.5">AFT CG limit</text>
<text x="168.6" y="37.9">(All dimensions are in inches)</text>
<text x="272.2" y="46.6">TEAM NUMBER</text>
<text x="349.1" y="46.6">ADC20210128</text>
<text x="275.8" y="54.2">TEAM NAME</text>
<text x="354.8" y="54.3">OSPREY</text>
<text x="106.6" y="63.5" transform="rotate(-90 106.6 63.5)">6.77</text>
<text x="271" y="61.9">COLLEGE NAME</text>
<text x="343.7" y="61.9">TKM COLLEGE OF</text>
<text x="347.9" y="67.8">ENGINEERING</text>
<text x="106.2" y="81.1">1.51</text>
<text x="279.2" y="98.8">Wing span</text>
<text x="350.3" y="99.3">33.98 inches</text>
<text x="284" y="106.4">Chord</text>
<text x="351.7" y="106.4">4.84 inches</text>
<text x="275.8" y="114.1">Empty weight</text>
<text x="358.1" y="114.1">720 g</text>
<text x="201.5" y="121.6" transform="rotate(-90 201.5 121.6)">6.1</text>
<text x="213.4" y="125" transform="rotate(-90 213.4 125)">10.24</text>
<text x="269.5" y="121.7">Fully loaded weight</text>
<text x="358.1" y="121.7">970 g</text>
<text x="120.5" y="137">19.37</text>
<text x="260.5" y="136.4">Components</text>
<text x="304.4" y="136.4">Mass(g)</text>
<text x="333.2" y="136.4">Distance from</text>
<text x="371.6" y="136.4">specification</text>
<text x="28.6" y="141.5" transform="rotate(-90 28.6 141.5)">1.96</text>
<text x="116.7" y="142">Moment arm</text>
<text x="332.8" y="142.3">datum(inches)</text>
<text x="256.1" y="149.8">Battery and ESC</text>
<text x="309.1" y="149.8">190</text>
<text x="342.7" y="149.8">-2.75</text>
<text x="370.5" y="149.8">2200mah 3S,</text>
<text x="21" y="153.7">Aircraft datum</text>
<text x="375.3" y="155.8">30C;30A</text>
<text x="19.7" y="163.6">Fully loaded CG</text>
<text x="268" y="162.9">Motor</text>
<text x="310.6" y="162.9">72</text>
<text x="342.7" y="162.9">-4.75</text>
<text x="368.4" y="162.9">A2212-1400KV</text>
<text x="368.5" y="168.9">BLDC MOTOR</text>
<text x="31.9" y="175.1">Empty CG</text>
<text x="372.6" y="175.5">Orange HD</text>
<text x="264.4" y="181.3">Propeller</text>
<text x="310.6" y="181.8">30</text>
<text x="341.4" y="181.8">-6.295</text>
<text x="374.9" y="181.3">Propeller</text>
<text x="370.6" y="187.2">1045(10*4.5)</text>
<text x="265.6" y="197.2">Payload</text>
<text x="309.3" y="197.7">250</text>
<text x="346.9" y="197.7">0</text>
<text x="383.3" y="197.7">--</text>
<text x="175.7" y="230">.89</text>
<text x="27.5" y="261.3" transform="rotate(-90 27.5 261.3)">3.5</text>
<text x="133.3" y="274.2" transform="rotate(-90 133.3 274.2)">.91</text>
<text x="306.9" y="275.1">33.98</text>
<text x="109.7" y="276.1">31.26</text>
<text x="301.5" y="281.7">Wing span</text>
</g>
<g font-size="3.5">
<text x="39" y="8.8">1</text>
<text x="89" y="8.8">2</text>
<text x="139" y="8.8">3</text>
<text x="189" y="8.8">4</text>
<text x="239" y="8.8">5</text>
<text x="289" y="8.8">6</text>
<text x="339" y="8.8">7</text>
<text x="389" y="8.8">8</text>
<text x="16.3" y="30.2">A</text>
<text x="411.3" y="30.2">A</text>
<text x="16.3" y="78">B</text>
<text x="411.3" y="78">B</text>
<text x="16.2" y="125.9">C</text>
<text x="411.2" y="125.9">C</text>
<text x="16.2" y="173.7">D</text>
<text x="411.2" y="173.7">D</text>
<text x="16.3" y="221.6">E</text>
<text x="411.3" y="221.6">E</text>
<text x="16.4" y="269.4">F</text>
<text x="411.4" y="269.4">F</text>
<text x="39" y="290.8">1</text>
<text x="89" y="290.8">2</text>
<text x="139" y="290.8">3</text>
<text x="189" y="290.8">4</text>
<text x="239" y="290.8">5</text>
<text x="289" y="290.8">6</text>
<text x="339" y="290.8">7</text>
<text x="389" y="290.8">8</text>
</g>
</svg>
